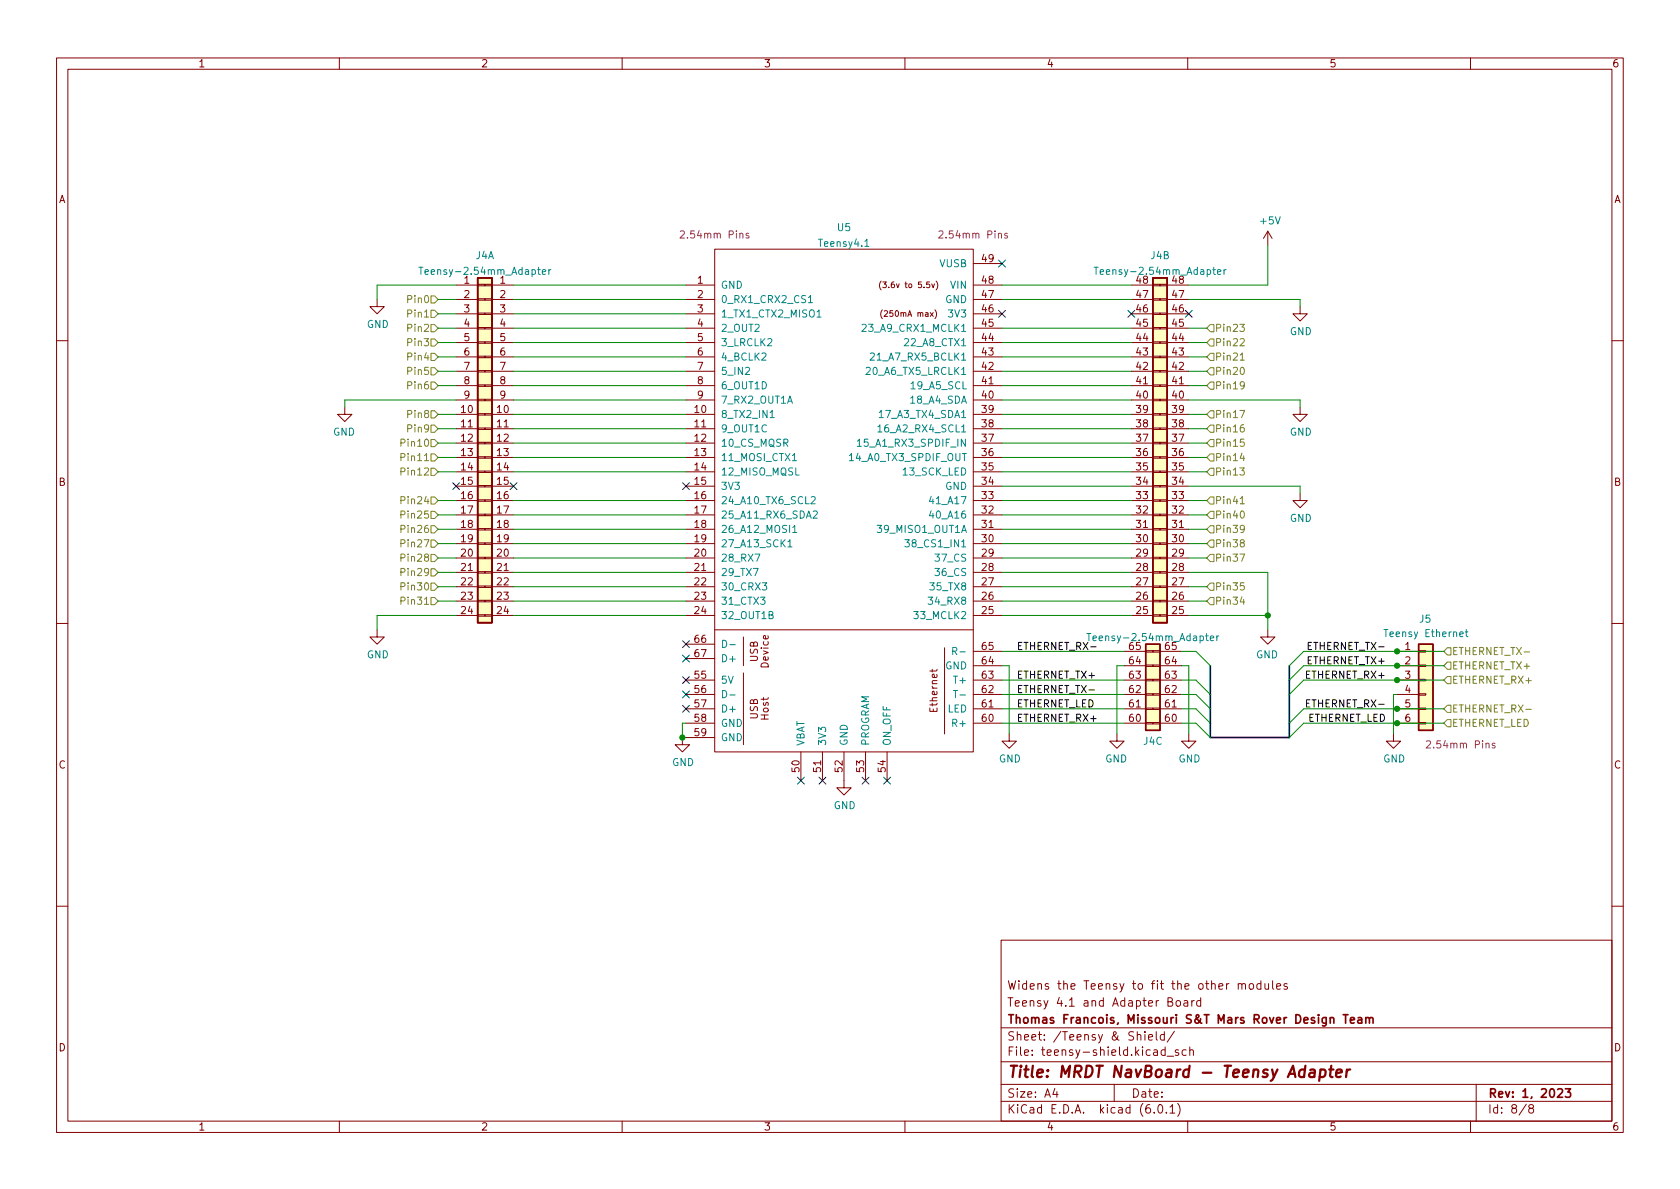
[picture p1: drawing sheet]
<svg xmlns="http://www.w3.org/2000/svg" width="297mm" height="210mm" viewBox="0 0 297 210" stroke-linecap="round" stroke-linejoin="round" font-family="sans-serif">
<g fill="none" stroke="#840000" stroke-width=".18">
<path d="M10 10.2h277v190.1h-277zM12 12.2h273v186.1h-273zM60 10.2v2M110 10.2v2M160 10.2v2M210 10.2v2M260 10.2v2M66.7 53v1.2h1.2l-1.2 1.3-1.3-1.3h1.3M80.6 58h3.9M80.6 55.5h3.9M80.6 53h3.9M80.6 50.4h3.9"/>
<path d="M84.5 57.9h1.2v.3h-1.2zM84.5 55.4h1.2v.2h-1.2zM84.5 52.8h1.2v.3h-1.2zM84.5 50.3h1.2v.2h-1.2zM85.7 57.9h1.3v.3h-1.3zM85.7 55.4h1.3v.2h-1.3zM85.7 52.8h1.3v.3h-1.3zM85.7 50.3h1.3v.2h-1.3zM87 58h3.8M87 55.5h3.8M87 53h3.8M87 50.4h3.8"/>
<path d="M121.3 58h5.1M121.3 55.5h5.1M121.3 53h5.1M121.3 50.4h5.1M126.4 44.1h45.7v88.9h-45.7zM155.8 49.7a1.17 1.17 0 0 0 0 1.6M156 54.8a1.17 1.17 0 0 0 0 1.5M164.7 50.2l.3 .7 .2-.7M165.3 54.8a1.17 1.17 0 0 1 0 1.5M165.5 49.7a1.17 1.17 0 0 1 0 1.6M172.1 58h5.1M172.1 55.5h5.1"/>
<path d="M172.1 53h5.1M172.1 50.4h5.1M172.1 46.6h5.1M200 58h3.8M200 55.5h3.8M200 53h3.8M200 50.4h3.8M203.8 57.9h1.3v.3h-1.3zM203.8 55.4h1.3v.2h-1.3zM203.8 52.8h1.3v.3h-1.3zM203.8 50.3h1.3v.2h-1.3zM205.1 57.9h1.3v.3h-1.3z"/>
<path d="M205.1 55.4h1.3v.2h-1.3zM205.1 52.8h1.3v.3h-1.3zM205.1 50.3h1.3v.2h-1.3zM206.4 58h3.8M206.4 55.5h3.8M206.4 53h3.8M206.4 50.4h3.8M224.2 40.9l-.8 1.3M224.2 40.9v2.5M224.2 40.9l.7 1.3M229.9 54.2v1.3h1.2l-1.2 1.3-1.3-1.3h1.3M10 60.2h2"/>
<path d="M61 72v1.3h-1.3l1.3 1.2 1.2-1.2h-1.2M80.6 73.3h3.9M80.6 75.8h3.9M80.6 78.4h3.9M80.6 70.7h3.9M80.6 68.2h3.9M80.6 65.7h3.9M80.6 63.1h3.9M80.6 60.6h3.9M84.5 78.2h1.2v.3h-1.2zM84.5 75.7h1.2v.2h-1.2zM84.5 73.1h1.2v.3h-1.2z"/>
<path d="M84.5 70.6h1.2v.3h-1.2zM84.5 68.1h1.2v.2h-1.2zM84.5 65.5h1.2v.3h-1.2zM84.5 63h1.2v.2h-1.2zM84.5 60.4h1.2v.3h-1.2zM85.7 78.2h1.3v.3h-1.3zM85.7 75.7h1.3v.2h-1.3zM85.7 73.1h1.3v.3h-1.3zM85.7 70.6h1.3v.3h-1.3zM85.7 68.1h1.3v.2h-1.3zM85.7 65.5h1.3v.3h-1.3zM85.7 63h1.3v.2h-1.3z"/>
<path d="M85.7 60.4h1.3v.3h-1.3zM87 73.3h3.8M87 75.8h3.8M87 78.4h3.8M87 70.7h3.8M87 68.2h3.8M87 65.7h3.8M87 63.1h3.8M87 60.6h3.8M121.3 73.3h5.1M121.3 75.8h5.1M121.3 78.4h5.1"/>
<path d="M121.3 70.7h5.1M121.3 68.2h5.1M121.3 65.7h5.1M121.3 63.1h5.1M121.3 60.6h5.1M172.1 73.3h5.1M172.1 75.8h5.1M172.1 78.4h5.1M172.1 70.7h5.1M172.1 68.2h5.1M172.1 65.7h5.1M172.1 63.1h5.1"/>
<path d="M172.1 60.6h5.1M200 73.3h3.8M200 75.8h3.8M200 78.4h3.8M200 70.7h3.8M200 68.2h3.8M200 65.7h3.8M200 63.1h3.8M200 60.6h3.8M203.8 78.2h1.3v.3h-1.3zM203.8 75.7h1.3v.2h-1.3zM203.8 73.1h1.3v.3h-1.3z"/>
<path d="M203.8 70.6h1.3v.3h-1.3zM203.8 68.1h1.3v.2h-1.3zM203.8 65.5h1.3v.3h-1.3zM203.8 63h1.3v.2h-1.3zM203.8 60.4h1.3v.3h-1.3zM205.1 78.2h1.3v.3h-1.3zM205.1 75.7h1.3v.2h-1.3zM205.1 73.1h1.3v.3h-1.3zM205.1 70.6h1.3v.3h-1.3zM205.1 68.1h1.3v.2h-1.3zM205.1 65.5h1.3v.3h-1.3zM205.1 63h1.3v.2h-1.3z"/>
<path d="M205.1 60.4h1.3v.3h-1.3zM206.4 73.3h3.8M206.4 75.8h3.8M206.4 78.4h3.8M206.4 70.7h3.8M206.4 68.2h3.8M206.4 65.7h3.8M206.4 63.1h3.8M206.4 60.6h3.8M229.9 72v1.3h1.2l-1.2 1.2-1.3-1.2h1.3M285 60.2h2M80.6 80.9h3.9"/>
<path d="M80.6 83.4h3.9M80.6 86h3.9M80.6 88.5h3.9M80.6 91.1h3.9M80.6 93.6h3.9M80.6 96.1h3.9M80.6 98.7h3.9M84.5 98.5h1.2v.3h-1.2zM84.5 96h1.2v.3h-1.2zM84.5 93.5h1.2v.2h-1.2zM84.5 90.9h1.2v.3h-1.2zM84.5 88.4h1.2v.2h-1.2z"/>
<path d="M84.5 85.8h1.2v.3h-1.2zM84.5 83.3h1.2v.3h-1.2zM84.5 80.8h1.2v.2h-1.2zM85.7 98.5h1.3v.3h-1.3zM85.7 96h1.3v.3h-1.3zM85.7 93.5h1.3v.2h-1.3zM85.7 90.9h1.3v.3h-1.3zM85.7 88.4h1.3v.2h-1.3zM85.7 85.8h1.3v.3h-1.3zM85.7 83.3h1.3v.3h-1.3zM85.7 80.8h1.3v.2h-1.3zM87 80.9h3.8"/>
<path d="M87 83.4h3.8M87 86h3.8M87 88.5h3.8M87 91.1h3.8M87 93.6h3.8M87 96.1h3.8M87 98.7h3.8M121.3 80.9h5.1M121.3 83.4h5.1M121.3 86h5.1M121.3 88.5h5.1M121.3 91.1h5.1"/>
<path d="M121.3 93.6h5.1M121.3 96.1h5.1M121.3 98.7h5.1M172.1 80.9h5.1M172.1 83.4h5.1M172.1 86h5.1M172.1 88.5h5.1M172.1 91.1h5.1M172.1 93.6h5.1M172.1 96.1h5.1M172.1 98.7h5.1M200 80.9h3.8"/>
<path d="M200 83.4h3.8M200 86h3.8M200 88.5h3.8M200 91.1h3.8M200 93.6h3.8M200 96.1h3.8M200 98.7h3.8M203.8 98.5h1.3v.3h-1.3zM203.8 96h1.3v.3h-1.3zM203.8 93.5h1.3v.2h-1.3zM203.8 90.9h1.3v.3h-1.3zM203.8 88.4h1.3v.2h-1.3z"/>
<path d="M203.8 85.8h1.3v.3h-1.3zM203.8 83.3h1.3v.3h-1.3zM203.8 80.8h1.3v.2h-1.3zM205.1 98.5h1.3v.3h-1.3zM205.1 96h1.3v.3h-1.3zM205.1 93.5h1.3v.2h-1.3zM205.1 90.9h1.3v.3h-1.3zM205.1 88.4h1.3v.2h-1.3zM205.1 85.8h1.3v.3h-1.3zM205.1 83.3h1.3v.3h-1.3zM205.1 80.8h1.3v.2h-1.3zM206.4 80.9h3.8"/>
<path d="M206.4 83.4h3.8M206.4 86h3.8M206.4 88.5h3.8M206.4 91.1h3.8M206.4 93.6h3.8M206.4 96.1h3.8M206.4 98.7h3.8M229.9 87.2v1.3h1.2l-1.2 1.3-1.3-1.3h1.3M10 110.2h2M66.7 111.4v1.2h1.2l-1.2 1.3-1.3-1.3h1.3M80.6 101.2h3.9M80.6 103.8h3.9"/>
<path d="M80.6 106.3h3.9M80.6 108.8h3.9M84.5 108.7h1.2v.3h-1.2zM84.5 106.2h1.2v.2h-1.2zM84.5 103.6h1.2v.3h-1.2zM84.5 101.1h1.2v.2h-1.2zM85.7 108.7h1.3v.3h-1.3zM85.7 106.2h1.3v.2h-1.3zM85.7 103.6h1.3v.3h-1.3zM85.7 101.1h1.3v.2h-1.3zM87 101.2h3.8M87 103.8h3.8"/>
<path d="M87 106.3h3.8M87 108.8h3.8M121.3 101.2h5.1M121.3 103.8h5.1M121.3 106.3h5.1M121.3 108.8h5.1M121.3 113.9h5.1M121.3 116.5h5.1M126.4 111.4h45.7M131.4 112.6v5.1M131.4 119v12.7M164.8 118.4v.4"/>
<path d="M165.7 118.4l-.2 .3h-1.1M167 114.5v15.3M172.1 101.2h5.1M172.1 103.8h5.1M172.1 106.3h5.1M172.1 108.8h5.1M172.1 117.7h5.1M172.1 115.2h5.1M198.8 117.7h3.8M198.8 115.2h3.8M200 101.2h3.8M200 103.8h3.8"/>
<path d="M200 106.3h3.8M200 108.8h3.8M202.6 117.6h1.2v.3h-1.2zM202.6 115.1h1.2v.2h-1.2zM203.8 108.7h1.3v.3h-1.3zM203.8 106.2h1.3v.2h-1.3zM203.8 103.6h1.3v.3h-1.3zM203.8 101.1h1.3v.2h-1.3zM203.8 117.6h1.3v.3h-1.3zM203.8 115.1h1.3v.2h-1.3zM205.1 108.7h1.3v.3h-1.3zM205.1 106.2h1.3v.2h-1.3z"/>
<path d="M205.1 103.6h1.3v.3h-1.3zM205.1 101.1h1.3v.2h-1.3zM205.1 117.7h3.8M205.1 115.2h3.8M206.4 101.2h3.8M206.4 103.8h3.8M206.4 106.3h3.8M206.4 108.8h3.8M224.2 111.4v1.2h-1.3l1.3 1.3 1.2-1.3h-1.2M247 117.7h3.8M247 115.2h3.8M250.8 117.6h1.3v.3h-1.3z"/>
<path d="M250.8 115.1h1.3v.2h-1.3zM285 110.2h2M120.6 130.4v1.3h1.3l-1.3 1.3-1.2-1.3h1.2M121.3 120.3h5.1M121.3 122.8h5.1M121.3 125.3h5.1M121.3 127.9h5.1M121.3 130.4h5.1M141.6 133v5M145.4 133v5M149.2 133v6.3h1.3l-1.3 1.3-1.2-1.3h1.2M153 133v5"/>
<path d="M156.8 133v5M172.1 120.3h5.1M172.1 122.8h5.1M172.1 125.3h5.1M172.1 127.9h5.1M178.4 129.8v1.3h1.3l-1.3 1.2-1.2-1.2h1.2M197.5 129.8v1.3h-1.3l1.3 1.2 1.3-1.2h-1.3M198.8 120.3h3.8M198.8 122.8h3.8M198.8 125.3h3.8M198.8 127.9h3.8M202.6 127.8h1.2v.2h-1.2z"/>
<path d="M202.6 125.2h1.2v.3h-1.2zM202.6 122.7h1.2v.2h-1.2zM202.6 120.1h1.2v.3h-1.2zM203.8 127.8h1.3v.2h-1.3zM203.8 125.2h1.3v.3h-1.3zM203.8 122.7h1.3v.2h-1.3zM203.8 120.1h1.3v.3h-1.3zM205.1 120.3h3.8M205.1 122.8h3.8M205.1 125.3h3.8M205.1 127.9h3.8M210.2 129.8v1.3h1.3l-1.3 1.2-1.3-1.2h1.3"/>
<path d="M246.4 129.8v1.3h1.2l-1.2 1.2-1.3-1.2h1.3M247 120.3h3.8M247 122.8h3.8M247 125.3h3.8M247 127.9h3.8M250.8 127.8h1.3v.2h-1.3zM250.8 125.2h1.3v.3h-1.3zM250.8 122.7h1.3v.2h-1.3zM250.8 120.1h1.3v.3h-1.3zM10 160.2h2M177 166.3h108v32h-108zM206.5 177.1h.6l.2-.2-.2-.4-.6-.1v1.5h.6l.3-.3a.39 .39 0 0 0-.4-.5"/>
<path d="M208.1 177l.3-.1 .3 .3v.4l-.3 .3h-.3l-.2-.3v-.4zM209.4 177h.5l.1 .9M210 177.3l-.5 .1a.29 .29 0 0 0-.2 .2 .29 .29 0 0 0 .2 .3h.5M210.7 176.9v1M211.1 176.9l-.2 .1-.2 .2M212.3 177l-.4-.1-.3 .3v.4l.1 .3h.6M212.3 176.4v1.5M218.9 174.1l.2-.2 .4 .1 .1 .9M218.9 173.9v1M219.6 174.1l.2-.2 .3 .1 .1 .9M221 174l.4-.1 .2 .3v.4l-.2 .3h-.4l-.1-.3v-.4zM222.9 174l-.4-.1-.3 .3v.4l.2 .3h.5"/>
<path d="M222.9 173.4v1.5M223.6 173.9l.1 1h.4l.2-.1M224.3 173.9v1M225 173.4v1.3l.2 .2M225.7 174.4l.7-.1v-.3l-.5-.1-.2 .2 .1 .8h.6M227.6 174l-.4-.1-.2 .2 .1 .3 .5 .1v.4h-.6M285 160.2h2M60 198.3v2M110 198.3v2M160 198.3v2M177 194.8h108M177 191.8h108"/>
<path d="M177 187.8h108M177 181.8h108M186.5 192.5l-.4 1h1M186.9 193v1M197 191.8v3M202.4 182.4v.2M202.4 182.9v1M203.1 183.4l.7-.1-.1-.3-.4-.1-.2 .2v.8h.6M204.1 196.7v.1M204.4 182.4v1.3l.2 .2M204.9 195.4l.2-.1a.81 .81 0 0 1 .6 .7 .81 .81 0 0 1-.3 .8h-.2a.81 .81 0 0 1-.6-.6 .81 .81 0 0 1 .3-.8zM205.9 183l-.5-.1-.3 .3v.4l.2 .3h.6"/>
<path d="M205.9 182.4v1.5M206 185.7l-.4-.1-.3 .3v.4l.1 .3h.6M206 185.1v1.5M206.2 196.7v.1M206.4 186.8h1.1M206.9 195.8l.4-.5v1.5M206.9 196.8h.8M207.6 182.4l-1.2 1.9M208.2 195.1a1.72 1.72 0 0 1 0 2.3M208.4 185.7l-.4-.1-.2 .2 .1 .3 .5 .1v.4h-.6M209.7 185.7l-.4-.1-.3 .3v.4l.1 .3h.6M210 198.3v2"/>
<path d="M210.4 185.8l.2-.2 .3 .1 .1 .9M210.4 185.1v1.5M260 198.3v2M261 191.8v6.5M269.9 195.3l-1.3 1.9M270.6 196l-.3-.3 .1-.2 .2-.2 .4 .1 .2 .2-.1 .2-.7 .2-.1 .3v.2l.3 .3h.4l.2-.3-.1-.4-.2-.1"/>
</g>
<path d="M237.5 179.4h.8M237.9 179.4v1.5M241.5 179.9v1M238.8 180.4l.7-.1-.1-.3-.4-.1-.2 .2v.8h.6M240.1 180h.6l.1 .9M240.8 180.3l-.5 .1a.29 .29 0 0 0-.3 .2 .29 .29 0 0 0 .3 .3h.5M241.5 180.1l.2-.2 .4 .1v.9M242.1 180.1l.2-.2 .4 .1 .1 .9M275.4 192.7l.6-.2 .2 .2 .1 .3-1 1h1M276.8 192.5h.9l-.5 .6 .4 .1v.7l-.2 .1h-.4l-.2-.1" fill="none" stroke="#840000" stroke-width=".3"/>
<path d="M231.7 189.2l.2-.1 .5 .1v1.3M232.5 189.6l-.7 .1a.4 .4 0 0 0-.3 .3 .4 .4 0 0 0 .2 .5l.7-.1M233.5 189.2l.2-.1 .5 .1 .2 .3-.1 .6a.66 .66 0 0 1-1 .3M233.5 189.1l-.3 2M235 189.1h.8M235.4 188.5l-.2 1.7v.2l.4 .1M236.3 189.8l.9-.2v-.4l-.2-.1-.6 .1-.2 1 .3 .3 .5-.1M238.2 189.1l-.2 1.4M238.7 189.1l-.4 .1-.2 .3" fill="none" stroke="#840000" stroke-width=".4"/>
<g fill="none" stroke="#008484" stroke-width=".18">
<path d="M74.1 47.3h.7M74.4 47.3v1.2M95.9 48.1l.6-.1-.1-.3h-.3l-.2 .2v.6h.5M97 47.7v.8M97.4 47.7l-.4 .2M142.9 52.6l.4-.3v1.2M142.9 53.5h.8M144.5 56.1h.7M152.4 57.5l.5-.2 .3 .4-.8 .9h.8M152.9 43.6h.7M193.4 47.3h.8M193.8 47.3v1.2"/>
<path d="M215.3 48.1l.6-.1-.1-.3h-.4l-.1 .2v.6h.5M216.4 47.7v.8M216.8 47.7l-.4 .2M136.2 73.8h.7M151.6 78l.3-.3v1.2M151.6 78.9h.7M153.2 65.1l.4-.1 .3 .3-.8 .9h.8M153.9 62.5l.5-.1 .2 .4-.8 .9h.8M155.2 75.5l.4-.4v1.3M155.2 76.4h.7M155.5 72.9l.3-.3v1.2M155.5 73.8h.7"/>
<path d="M133.5 98h.9l-.6 1.2M139.3 95.8l.4-.4v1.3M139.3 96.7h.7M140.1 81.5h.7M140.2 93.3l.3-.4v1.3M140.2 94.2h.7M143.4 87.9l.5-.1 .2 .4-.7 .9h.7M143.8 90.5l.5-.1 .2 .3-.8 .9h.8M150.2 80.6l.4-.4v1.3M150.2 81.5h.7M160 95.4h.8l-.5 .5 .4 .1v.6l-.2 .1-.5-.1M127.8 113.2a.64 .64 0 0 1 .7 .7 .64 .64 0 0 1-.7 .6z"/>
<path d="M129 114h1M164.1 105.6h.8l-.4 .5 .3 .1v.5l-.2 .2-.5-.2M168.5 115.2l.6-.1 .1-.2-.1-.3-.6-.1v1.3M192.2 112h.7M192.5 112v1.3M214 112.9l.6-.1-.1-.3-.3-.1-.2 .2 .1 .6h.4M215.1 112.4v.9M215.5 112.4l-.4 .3M259.1 111.7h.5M259.3 111.3v1.1l.3 .2M127.8 122.1a.64 .64 0 0 1 .7 .6 .64 .64 0 0 1-.7 .7zM129 122.9h1"/>
<path d="M168.6 122.1h.7"/>
</g>
<path d="M120.3 40.9l.5-.1 .2 .4-.8 .9h.8M132.4 41.3h-.3l-.2 .1 .1 .2 .4 .1v.3h-.5M166 40.9l.5-.1 .2 .4-.8 .9h.8M178.1 41.3h-.3l-.2 .1 .1 .2 .4 .1v.3h-.5M264.3 131.5l-.3-.1-.2 .2 .1 .2 .4 .1v.3h-.5" fill="none" stroke="#840084" stroke-width=".18"/>
<g fill="#ffffc2" stroke="#ffffc2" stroke-width=".18">
<path d="M203.8 49.1h2.6v61h-2.6z"/>
<path d="M250.8 113.9h2.6v15.3h-2.6z"/>
<path d="M84.5 49.1h2.5v61h-2.5z"/>
<path d="M202.6 113.9h2.5v15.3h-2.5z"/>
</g>
<path d="M84.5 49.1h2.5v61h-2.5zM203.8 49.1h2.6v61h-2.6zM202.6 113.9h2.5v15.3h-2.5zM250.8 113.9h2.6v15.3h-2.6z" fill="none" stroke="#840000" stroke-width=".25"/>
<g fill="none" stroke="#848400" stroke-width=".18">
<path d="M76.2 54.9h.6l.7 .6-.7 .6h-.6zM76.2 52.3h.6l.7 .7-.7 .6h-.6zM76.2 57.4h.6l.7 .6-.7 .7h-.6zM76.2 59.9h.6l.7 .7-.7 .6h-.6zM214 59.9h.6v1.3h-.6l-.6-.6zM214 57.4h.6v1.3h-.6l-.6-.7zM219.2 57.3h.8l-.4 .5 .3 .1v.6l-.1 .1-.6-.1M219.3 60l.5-.1 .2 .3-.8 .9h.8M70.9 78.3h.6l.1-.2-.1-.3-.6-.1v1.2M76.2 65h.6l.7 .7-.7 .6h-.6zM76.2 62.5h.6l.7 .6-.7 .6h-.6zM76.2 75.2h.6l.7 .6-.7 .6h-.6z"/>
<path d="M76.2 77.7h.6l.7 .7-.7 .6h-.6zM76.2 67.6h.6l.7 .6-.7 .6h-.6zM76.2 72.6h.6l.7 .7-.7 .6h-.6zM214 75.2h.6v1.2h-.6l-.6-.6zM214 72.6h.6v1.3h-.6l-.6-.6zM214 67.6h.6v1.2h-.6l-.6-.6zM214 62.5h.6v1.2h-.6l-.6-.6zM214 65h.6v1.3h-.6l-.6-.6zM214 77.7h.6v1.3h-.6l-.6-.6zM219.2 72.6h.9l-.6 1.2M219.3 62.8l.3-.4v1.3M219.3 63.7h.7"/>
<path d="M219.5 65h.1a.68 .68 0 0 1 .4 .6 .68 .68 0 0 1-.4 .6 .84 .84 0 0 1-.1-1.2zM219.9 75.1l-.4 .1a.86 .86 0 0 0 0 1.2l.4-.1 .1-.5-.2-.2h-.3l-.2 .2M219.9 77.7h-.6v.6l.2-.2 .4 .1 .1 .2-.1 .4-.1 .1-.5-.1M220 68l-.2 .3h-.3l-.2-.3 .1-.4 .4-.1 .1 .1a.84 .84 0 0 1-.3 1.2h-.2M70.9 83.4l.6-.1 .1-.1-.1-.3-.6-.2v1.3M70.9 80.9l.6-.1 .1-.2-.1-.3-.6-.1v1.3M70.9 98.6h.6l.1-.2-.1-.3-.6-.1v1.2M70.9 88.5l.6-.1 .1-.2-.1-.3-.6-.1v1.3M70.9 91h.6l.1-.2-.1-.3-.6-.1v1.2M70.9 93.6l.6-.1 .1-.2-.1-.3-.6-.1v1.3M70.9 96.1l.6-.1 .1-.1-.1-.3-.6-.2v1.3M76.2 82.8h.6l.7 .6-.7 .7h-.6z"/>
<path d="M76.2 80.3h.6l.7 .6-.7 .6h-.6zM76.2 98h.6l.7 .7-.7 .6h-.6zM76.2 87.9h.6l.7 .6-.7 .6h-.6zM76.2 90.4h.6l.7 .7-.7 .6h-.6zM76.2 93h.6l.7 .6-.7 .6h-.6zM76.2 95.5h.6l.7 .6-.7 .7h-.6zM214 93h.6v1.2h-.6l-.6-.6zM214 90.4h.6v1.3h-.6l-.6-.6zM214 87.9h.6v1.2h-.6l-.6-.6zM214 95.5h.6v1.3h-.6l-.6-.7zM214 98h.6v1.3h-.6l-.6-.6zM214 82.8h.6v1.3h-.6l-.6-.7z"/>
<path d="M214 80.3h.6v1.2h-.6l-.6-.6zM219.2 98h.9l-.6 1.2M219.2 82.7h.8l-.4 .5 .3 .1v.6l-.1 .1-.6-.1M219.3 88.2l.3-.4v1.3M219.3 89.1h.7M219.5 90.4h.1a.68 .68 0 0 1 .4 .6 .68 .68 0 0 1-.4 .6 .84 .84 0 0 1-.1-1.2zM219.5 96l-.2-.3v-.1l.2-.2 .4 .1 .1 .2-.1 .2-.5 .1-.1 .2v.3l.2 .2 .4-.1 .1-.1v-.3l-.2-.2M219.6 80.1l-.3 .9h.8M219.9 80.6v.9M220 93.4l-.2 .3h-.3l-.2-.3 .1-.4 .4-.1 .1 .1a.84 .84 0 0 1-.3 1.2h-.2M70.9 101.2l.6-.1 .1-.2-.1-.3-.6-.1v1.3M70.9 103.7h.6l.1-.2-.1-.3-.6-.1v1.2"/>
<path d="M70.9 106.3l.6-.1 .1-.2-.1-.3-.6-.1v1.3M76.2 100.6h.6l.7 .6-.7 .6h-.6zM76.2 103.1h.6l.7 .7-.7 .6h-.6zM76.2 105.7h.6l.7 .6-.7 .6h-.6zM214 105.7h.6v1.2h-.6l-.6-.6zM214 103.1h.6v1.3h-.6l-.6-.6zM219.6 105.5l-.3 .9h.8M219.9 106v.9M219.9 103.1h-.6v.6l.2-.2 .4 .1 .1 .2-.1 .4-.1 .1-.5-.1M255.9 117.1h.6v1.3h-.6l-.6-.7zM255.9 119.6h.6v1.3h-.6l-.6-.6zM255.9 114.5h.6v1.3h-.6l-.6-.6z"/>
<path d="M255.9 124.7h.6v1.3h-.6l-.6-.7zM255.9 127.2h.6v1.3h-.6l-.6-.6zM269.8 125.4h.9"/>
</g>
<path d="M192.8 114.4h1M231 124.4h.4M231.6 123.8h-.6v1.2h.6" fill="none" stroke="#000" stroke-width=".18"/>
<path d="M214 117.7v12.7h14v-12.7" fill="none" stroke="#000084" stroke-width=".3"/>
<g fill="none" stroke="#008400" stroke-width=".18">
<path d="M77.5 53h3.1M77.5 58h3.1M77.5 55.5h3.1M80.6 50.4h-13.9v2.6M90.8 53h30.5M90.8 50.4h30.5M90.8 58h30.5M90.8 55.5h30.5M177.2 53h22.8M177.2 50.4h22.8M177.2 58h22.8M210.2 53h19.7v1.2"/>
<path d="M210.2 58h3.2M224.2 43.4v7h-14M77.5 60.6h3.1M77.5 65.7h3.1M77.5 63.1h3.1M77.5 78.4h3.1M77.5 75.8h3.1M77.5 68.2h3.1M77.5 73.3h3.1M80.6 70.7h-19.6v1.3M90.8 60.6h30.5M90.8 65.7h30.5"/>
<path d="M90.8 63.1h30.5M90.8 70.7h30.5M90.8 78.4h30.5M90.8 75.8h30.5M90.8 68.2h30.5M90.8 73.3h30.5M177.2 60.6h22.8M177.2 65.7h22.8M177.2 63.1h22.8M177.2 70.7h22.8M177.2 78.4h22.8M177.2 75.8h22.8"/>
<path d="M177.2 68.2h22.8M177.2 73.3h22.8M210.2 70.7h19.7v1.3M210.2 60.6h3.2M210.2 65.7h3.2M210.2 63.1h3.2M210.2 78.4h3.2M210.2 75.8h3.2M210.2 68.2h3.2M210.2 73.3h3.2M77.5 83.4h3.1M77.5 80.9h3.1"/>
<path d="M77.5 93.6h3.1M77.5 91.1h3.1M77.5 88.5h3.1M77.5 98.7h3.1M77.5 96.1h3.1M90.8 83.4h30.5M90.8 80.9h30.5M90.8 93.6h30.5M90.8 91.1h30.5M90.8 88.5h30.5M90.8 98.7h30.5M90.8 96.1h30.5"/>
<path d="M177.2 86h22.8M177.2 83.4h22.8M177.2 80.9h22.8M177.2 93.6h22.8M177.2 91.1h22.8M177.2 88.5h22.8M177.2 98.7h22.8M177.2 96.1h22.8M210.2 86h19.7v1.2M210.2 83.4h3.2M210.2 80.9h3.2M210.2 93.6h3.2"/>
<path d="M210.2 91.1h3.2M210.2 88.5h3.2M210.2 98.7h3.2M210.2 96.1h3.2M77.5 101.2h3.1M77.5 103.8h3.1M77.5 106.3h3.1M80.6 108.8h-13.9v2.6M90.8 108.8h30.5M90.8 101.2h30.5M90.8 103.8h30.5M90.8 106.3h30.5"/>
<path d="M177.2 115.2h21.6M177.2 117.7h1.2v12.1M177.2 108.8h22.8M177.2 101.2h22.8M177.2 103.8h22.8M177.2 106.3h22.8M198.8 117.7h-1.3v12.1M208.9 115.2h2.6l2.5 2.5M208.9 117.7h1.3v12.1M210.2 101.2h14v10.2M210.2 108.8h14M210.2 103.8h3.2"/>
<path d="M210.2 106.3h3.2M255.3 115.2h-24.8l-2.5 2.5M255.3 117.7h-24.8l-2.5 2.6M121.3 127.9h-.7v2.5h.7M177.2 125.3h21.6M177.2 127.9h21.6M177.2 122.8h21.6M177.2 120.3h21.6M208.9 125.3h2.6l2.5 2.6M208.9 127.9h2.6l2.5 2.5M208.9 122.8h2.6l2.5 2.5M208.9 120.3h2.6l2.5 2.5"/>
<path d="M247 122.8h-.6v7M255.3 125.3h-24.8l-2.5 2.6M255.3 127.9h-24.8l-2.5 2.5M255.3 120.3h-24.8l-2.5 2.5"/>
</g>
<g fill="none" stroke="#000084" stroke-width=".18">
<path d="M176.6 54.9l1.2 1.2M176.6 46l1.2 1.2M177.8 54.9l-1.2 1.2M177.8 46l-1.2 1.2M199.4 54.9l1.2 1.2M200.6 54.9l-1.2 1.2M209.6 54.9l1.2 1.2M210.8 54.9l-1.2 1.2M80 85.4l1.3 1.2M81.3 85.4l-1.3 1.2M90.2 85.4l1.2 1.2M91.4 85.4l-1.2 1.2"/>
<path d="M120.7 85.4l1.2 1.2M121.9 85.4l-1.2 1.2M120.7 115.8l1.2 1.3M120.7 119.7l1.2 1.2M120.7 113.3l1.2 1.2M121.9 115.8l-1.2 1.3M121.9 119.7l-1.2 1.2M121.9 113.3l-1.2 1.2M120.7 122.2l1.2 1.2M120.7 124.7l1.2 1.3M121.9 122.2l-1.2 1.2M121.9 124.7l-1.2 1.3"/>
<path d="M141 137.4l1.2 1.3M142.2 137.4l-1.2 1.3M144.8 137.4l1.2 1.3M146 137.4l-1.2 1.3M152.4 137.4l1.2 1.3M153.6 137.4l-1.2 1.3M156.2 137.4l1.3 1.3M157.5 137.4l-1.3 1.3"/>
</g>
<g fill="#008400" stroke="#008400" stroke-width=".18">
<circle cx="247" cy="127.9" r=".46"/>
<circle cx="247" cy="125.3" r=".46"/>
<circle cx="247" cy="115.2" r=".46"/>
<circle cx="247" cy="117.7" r=".46"/>
<circle cx="247" cy="120.3" r=".46"/>
<circle cx="224.2" cy="108.8" r=".46"/>
<circle cx="120.6" cy="130.4" r=".46"/>
</g>
<text font-size="2.8" fill="#840000" x="178" y="190.6">Title: MRDT NavBoard - Teensy Adapter</text>
<g font-size="2.1" fill="#840000">
<text x="178" y="178">Teensy 4.1 and Adapter Board</text>
<text x="178" y="175">Widens the Teensy to fit the other modules</text>
<text x="178" y="184">Sheet: /Teensy &amp; Shield/</text>
<text x="178" y="181">Thomas Francois, Missouri S&amp;T Mars Rover Design Team</text>
<text x="178" y="186.7">File: teensy-shield.kicad_sch</text>
<text x="178" y="196.9">KiCad E.D.A. kicad (6.0.1)</text>
<text x="178" y="194.1">Size: A4</text>
<text x="200" y="194.1">Date:</text>
<text x="263" y="194.1">Rev: 1, 2023</text>
<text x="263" y="196.9">Id: 8/8</text>
</g>
<g font-size="1.8" fill="#840000">
<text x="35" y="11.9">1</text>
<text x="85" y="11.9">2</text>
<text x="135" y="11.9">3</text>
<text x="185" y="11.9">4</text>
<text x="235" y="11.9">5</text>
<text x="285" y="11.9">6</text>
<text x="10.3" y="35.9">A</text>
<text x="285.3" y="35.9">A</text>
<text x="173.6" y="46.3">49</text>
<text x="82.1" y="50.2">1</text>
<text x="82.1" y="52.7">2</text>
<text x="88.4" y="50.2">1</text>
<text x="88.4" y="52.7">2</text>
<text x="123.3" y="50.2">1</text>
<text x="123.3" y="52.7">2</text>
<text x="173.6" y="52.7">47</text>
<text x="173.6" y="50.2">48</text>
<text x="200.9" y="52.7">47</text>
<text x="207.3" y="52.7">47</text>
<text x="82.1" y="55.2">3</text>
<text x="82.1" y="57.8">4</text>
<text x="88.4" y="55.2">3</text>
<text x="88.4" y="57.8">4</text>
<text x="123.3" y="55.2">3</text>
<text x="123.3" y="57.8">4</text>
<text x="173.6" y="57.8">45</text>
<text x="173.6" y="55.2">46</text>
<text x="200.9" y="57.8">45</text>
<text x="200.9" y="55.2">46</text>
<text x="207.3" y="57.8">45</text>
<text x="207.3" y="55.2">46</text>
<text x="82.1" y="60.3">5</text>
<text x="82.1" y="62.9">6</text>
<text x="82.1" y="65.4">7</text>
<text x="88.4" y="60.3">5</text>
<text x="88.4" y="62.9">6</text>
<text x="88.4" y="65.4">7</text>
<text x="123.3" y="60.3">5</text>
<text x="123.3" y="62.9">6</text>
<text x="123.3" y="65.4">7</text>
<text x="173.6" y="65.4">42</text>
<text x="173.6" y="62.9">43</text>
<text x="173.6" y="60.3">44</text>
<text x="200.9" y="65.4">42</text>
<text x="200.9" y="62.9">43</text>
<text x="200.9" y="60.3">44</text>
<text x="207.3" y="65.4">42</text>
<text x="207.3" y="62.9">43</text>
<text x="207.3" y="60.3">44</text>
<text x="82.1" y="67.9">8</text>
<text x="82.1" y="70.5">9</text>
<text x="88.4" y="67.9">8</text>
<text x="88.4" y="70.5">9</text>
<text x="123.3" y="67.9">8</text>
<text x="123.3" y="70.5">9</text>
<text x="173.6" y="70.5">40</text>
<text x="173.6" y="67.9">41</text>
<text x="200.9" y="70.5">40</text>
<text x="200.9" y="67.9">41</text>
<text x="207.3" y="70.5">40</text>
<text x="207.3" y="67.9">41</text>
<text x="81.6" y="73">10</text>
<text x="81.6" y="75.6">11</text>
<text x="87.9" y="73">10</text>
<text x="87.9" y="75.6">11</text>
<text x="122.8" y="73">10</text>
<text x="122.8" y="75.6">11</text>
<text x="173.6" y="75.6">38</text>
<text x="173.6" y="73">39</text>
<text x="200.9" y="75.6">38</text>
<text x="200.9" y="73">39</text>
<text x="207.3" y="75.6">38</text>
<text x="207.3" y="73">39</text>
<text x="81.6" y="78.1">12</text>
<text x="81.6" y="80.6">13</text>
<text x="81.6" y="83.2">14</text>
<text x="87.9" y="78.1">12</text>
<text x="87.9" y="80.6">13</text>
<text x="87.9" y="83.2">14</text>
<text x="122.8" y="78.1">12</text>
<text x="122.8" y="80.6">13</text>
<text x="122.8" y="83.2">14</text>
<text x="173.6" y="83.2">35</text>
<text x="173.6" y="80.6">36</text>
<text x="173.6" y="78.1">37</text>
<text x="200.9" y="83.2">35</text>
<text x="200.9" y="80.6">36</text>
<text x="200.9" y="78.1">37</text>
<text x="207.3" y="83.2">35</text>
<text x="207.3" y="80.6">36</text>
<text x="207.3" y="78.1">37</text>
<text x="10.3" y="85.9">B</text>
<text x="81.6" y="85.7">15</text>
<text x="81.6" y="88.3">16</text>
<text x="87.9" y="85.7">15</text>
<text x="87.9" y="88.3">16</text>
<text x="122.8" y="85.7">15</text>
<text x="122.8" y="88.3">16</text>
<text x="173.6" y="88.3">33</text>
<text x="173.6" y="85.7">34</text>
<text x="200.9" y="88.3">33</text>
<text x="200.9" y="85.7">34</text>
<text x="207.3" y="88.3">33</text>
<text x="207.3" y="85.7">34</text>
<text x="285.3" y="85.9">B</text>
<text x="81.6" y="90.8">17</text>
<text x="81.6" y="93.3">18</text>
<text x="81.6" y="95.9">19</text>
<text x="87.9" y="90.8">17</text>
<text x="87.9" y="93.3">18</text>
<text x="87.9" y="95.9">19</text>
<text x="122.8" y="90.8">17</text>
<text x="122.8" y="93.3">18</text>
<text x="122.8" y="95.9">19</text>
<text x="173.6" y="95.9">30</text>
<text x="173.6" y="93.3">31</text>
<text x="173.6" y="90.8">32</text>
<text x="200.9" y="95.9">30</text>
<text x="200.9" y="93.3">31</text>
<text x="200.9" y="90.8">32</text>
<text x="207.3" y="95.9">30</text>
<text x="207.3" y="93.3">31</text>
<text x="207.3" y="90.8">32</text>
<text x="81.6" y="98.4">20</text>
<text x="81.6" y="101">21</text>
<text x="87.9" y="98.4">20</text>
<text x="87.9" y="101">21</text>
<text x="122.8" y="98.4">20</text>
<text x="122.8" y="101">21</text>
<text x="173.6" y="101">28</text>
<text x="173.6" y="98.4">29</text>
<text x="200.9" y="101">28</text>
<text x="200.9" y="98.4">29</text>
<text x="207.3" y="101">28</text>
<text x="207.3" y="98.4">29</text>
<text x="81.6" y="103.5">22</text>
<text x="81.6" y="106">23</text>
<text x="87.9" y="103.5">22</text>
<text x="87.9" y="106">23</text>
<text x="122.8" y="103.5">22</text>
<text x="122.8" y="106">23</text>
<text x="173.6" y="106">26</text>
<text x="173.6" y="103.5">27</text>
<text x="200.9" y="106">26</text>
<text x="200.9" y="103.5">27</text>
<text x="207.3" y="106">26</text>
<text x="207.3" y="103.5">27</text>
<text x="81.6" y="108.6">24</text>
<text x="87.9" y="108.6">24</text>
<text x="122.8" y="108.6">24</text>
<text x="122.8" y="113.7">66</text>
<text x="173.6" y="108.6">25</text>
<text x="200.9" y="108.6">25</text>
<text x="207.3" y="108.6">25</text>
<text x="122.8" y="116.2">67</text>
<text x="134" y="117.1" transform="rotate(-90 134 117.1)">USB</text>
<text x="135.9" y="118" transform="rotate(-90 135.9 118)">Device</text>
<text x="173.6" y="117.5">64</text>
<text x="173.6" y="114.9">65</text>
<text x="199.7" y="117.5">64</text>
<text x="206" y="117.5">64</text>
<text x="248.4" y="114.9">1</text>
<text x="248.4" y="117.5">2</text>
<text x="122.8" y="120">55</text>
<text x="122.8" y="122.5">56</text>
<text x="122.8" y="125.1">57</text>
<text x="165.7" y="125.8" transform="rotate(-90 165.7 125.8)">Ethernet</text>
<text x="173.6" y="125.1">61</text>
<text x="173.6" y="122.5">62</text>
<text x="173.6" y="120">63</text>
<text x="199.7" y="125.1">61</text>
<text x="199.7" y="122.5">62</text>
<text x="199.7" y="120">63</text>
<text x="206" y="125.1">61</text>
<text x="206" y="122.5">62</text>
<text x="206" y="120">63</text>
<text x="248.4" y="120">3</text>
<text x="248.4" y="122.5">4</text>
<text x="248.4" y="125.1">5</text>
<text x="122.8" y="127.6">58</text>
<text x="122.8" y="130.2">59</text>
<text x="134" y="127.2" transform="rotate(-90 134 127.2)">USB</text>
<text x="135.9" y="127.3" transform="rotate(-90 135.9 127.3)">Host</text>
<text x="173.6" y="127.6">60</text>
<text x="199.7" y="127.6">60</text>
<text x="206" y="127.6">60</text>
<text x="248.4" y="127.6">6</text>
<text x="10.3" y="135.9">C</text>
<text x="141.4" y="136.5" transform="rotate(-90 141.4 136.5)">50</text>
<text x="145.2" y="136.5" transform="rotate(-90 145.2 136.5)">51</text>
<text x="149" y="136.5" transform="rotate(-90 149 136.5)">52</text>
<text x="152.8" y="136.5" transform="rotate(-90 152.8 136.5)">53</text>
<text x="156.6" y="136.5" transform="rotate(-90 156.6 136.5)">54</text>
<text x="285.3" y="135.9">C</text>
<text x="10.3" y="185.9">D</text>
<text x="285.3" y="185.9">D</text>
<text x="35" y="199.9">1</text>
<text x="85" y="199.9">2</text>
<text x="135" y="199.9">3</text>
<text x="185" y="199.9">4</text>
<text x="235" y="199.9">5</text>
<text x="285" y="199.9">6</text>
</g>
<g font-size="1.8" fill="#008484">
<text x="148.1" y="40.9">U5</text>
<text x="222.9" y="39.7">+5V</text>
<text x="84.1" y="45.8">J4A</text>
<text x="144.9" y="43.6">Teensy4.1</text>
<text x="166.2" y="47.2">VUSB</text>
<text x="203.5" y="45.8">J4B</text>
<text x="75.3" y="48.6">Teensy-2.54mm_Adapter</text>
<text x="127.4" y="51">GND</text>
<text x="127.4" y="53.6">0_RX1_CRX2_CS1</text>
<text x="167.1" y="53.6">GND</text>
<text x="168.1" y="51">VIN</text>
<text x="194.6" y="48.6">Teensy-2.54mm_Adapter</text>
<text x="200.9" y="50.2">48</text>
<text x="207.3" y="50.2">48</text>
<text x="64.8" y="58">GND</text>
<text x="127.4" y="56.1">1_TX1_CTX2_MISO1</text>
<text x="127.4" y="58.7">2_OUT2</text>
<text x="153.1" y="58.7">23_A9_CRX1_MCLK1</text>
<text x="167.9" y="56.1">3V3</text>
<text x="228" y="59.3">GND</text>
<text x="127.4" y="61.2">3_LRCLK2</text>
<text x="127.4" y="63.7">4_BCLK2</text>
<text x="154.6" y="63.7">21_A7_RX5_BCLK1</text>
<text x="160.4" y="61.2">22_A8_CTX1</text>
<text x="127.4" y="66.3">5_IN2</text>
<text x="127.4" y="68.8">6_OUT1D</text>
<text x="127.4" y="71.4">7_RX2_OUT1A</text>
<text x="153.7" y="66.3">20_A6_TX5_LRCLK1</text>
<text x="161.1" y="71.4">18_A4_SDA</text>
<text x="161.3" y="68.8">19_A5_SCL</text>
<text x="58.9" y="77">GND</text>
<text x="127.4" y="73.9">8_TX2_IN1</text>
<text x="127.4" y="76.4">9_OUT1C</text>
<text x="155.9" y="76.4">16_A2_RX4_SCL1</text>
<text x="155.9" y="73.9">17_A3_TX4_SDA1</text>
<text x="228" y="77">GND</text>
<text x="127.4" y="79">10_CS_MQSR</text>
<text x="127.4" y="81.5">11_MOSI_CTX1</text>
<text x="150.7" y="81.5">14_A0_TX3_SPDIF_OUT</text>
<text x="152.5" y="79">15_A1_RX3_SPDIF_IN</text>
<text x="127.4" y="84.1">12_MISO_MQSL</text>
<text x="127.4" y="86.6">3V3</text>
<text x="127.4" y="89.1">24_A10_TX6_SCL2</text>
<text x="159.9" y="84.1">13_SCK_LED</text>
<text x="164.9" y="89.1">41_A17</text>
<text x="167.1" y="86.6">GND</text>
<text x="127.4" y="91.7">25_A11_RX6_SDA2</text>
<text x="127.4" y="94.2">26_A12_MOSI1</text>
<text x="155.6" y="94.2">39_MISO1_OUT1A</text>
<text x="164.9" y="91.7">40_A16</text>
<text x="228" y="92.3">GND</text>
<text x="127.4" y="96.8">27_A13_SCK1</text>
<text x="127.4" y="99.3">28_RX7</text>
<text x="127.4" y="101.8">29_TX7</text>
<text x="160.9" y="96.8">38_CS1_IN1</text>
<text x="165.7" y="101.8">36_CS</text>
<text x="165.7" y="99.3">37_CS</text>
<text x="127.4" y="104.4">30_CRX3</text>
<text x="127.4" y="106.9">31_CTX3</text>
<text x="164.7" y="106.9">34_RX8</text>
<text x="164.9" y="104.4">35_TX8</text>
<text x="127.4" y="109.5">32_OUT1B</text>
<text x="162" y="109.5">33_MCLK2</text>
<text x="193.4" y="113.4">Teensy-2.54mm_Adapter</text>
<text x="245.2" y="112.6">Teensy Ethernet</text>
<text x="251" y="110.1">J5</text>
<text x="64.8" y="116.4">GND</text>
<text x="127.4" y="117.1">D+</text>
<text x="167.1" y="118.4">GND</text>
<text x="169.2" y="115.8">R-</text>
<text x="199.7" y="114.9">65</text>
<text x="206" y="114.9">65</text>
<text x="222.1" y="116.4">GND</text>
<text x="127.4" y="120.9">5V</text>
<text x="127.4" y="126">D+</text>
<text x="167.5" y="126">LED</text>
<text x="169" y="120.9">T+</text>
<text x="169.4" y="123.4">T-</text>
<text x="127.4" y="128.5">GND</text>
<text x="127.4" y="131.1">GND</text>
<text x="142.2" y="131.9" transform="rotate(-90 142.2 131.9)">VBAT</text>
<text x="146" y="131.9" transform="rotate(-90 146 131.9)">3V3</text>
<text x="149.9" y="131.9" transform="rotate(-90 149.9 131.9)">GND</text>
<text x="153.7" y="131.9" transform="rotate(-90 153.7 131.9)">PROGRAM</text>
<text x="157.5" y="131.9" transform="rotate(-90 157.5 131.9)">ON_OFF</text>
<text x="168.8" y="128.5">R+</text>
<text x="202.2" y="131.7">J4C</text>
<text x="118.8" y="135.5">GND</text>
<text x="176.6" y="134.8">GND</text>
<text x="195.4" y="134.8">GND</text>
<text x="208.3" y="134.8">GND</text>
<text x="244.5" y="134.8">GND</text>
<text x="147.4" y="143.1">GND</text>
</g>
<g font-size="1.8" fill="#840084">
<text x="121" y="42.2">2.54mm Pins</text>
<text x="166.7" y="42.2">2.54mm Pins</text>
<text x="252.6" y="132.3">2.54mm Pins</text>
</g>
<g font-size="1.8" fill="#848400">
<text x="72.4" y="53.6">Pin0</text>
<text x="72.4" y="56.1">Pin1</text>
<text x="72.4" y="58.7">Pin2</text>
<text x="214.7" y="58.7">Pin23</text>
<text x="72.4" y="63.7">Pin4</text>
<text x="72.4" y="61.2">Pin3</text>
<text x="214.7" y="61.2">Pin22</text>
<text x="214.7" y="63.7">Pin21</text>
<text x="72.4" y="66.3">Pin5</text>
<text x="72.4" y="68.8">Pin6</text>
<text x="214.7" y="68.8">Pin19</text>
<text x="214.7" y="66.3">Pin20</text>
<text x="72.4" y="76.4">Pin9</text>
<text x="72.4" y="73.9">Pin8</text>
<text x="214.7" y="76.4">Pin16</text>
<text x="214.7" y="73.9">Pin17</text>
<text x="71.4" y="79">Pin10</text>
<text x="71.4" y="81.5">Pin11</text>
<text x="214.7" y="81.5">Pin14</text>
<text x="214.7" y="79">Pin15</text>
<text x="71.4" y="84.1">Pin12</text>
<text x="71.4" y="89.1">Pin24</text>
<text x="214.7" y="89.1">Pin41</text>
<text x="214.7" y="84.1">Pin13</text>
<text x="71.4" y="91.7">Pin25</text>
<text x="71.4" y="94.2">Pin26</text>
<text x="214.7" y="94.2">Pin39</text>
<text x="214.7" y="91.7">Pin40</text>
<text x="71.4" y="101.8">Pin29</text>
<text x="71.4" y="99.3">Pin28</text>
<text x="71.4" y="96.8">Pin27</text>
<text x="214.7" y="96.8">Pin38</text>
<text x="214.7" y="99.3">Pin37</text>
<text x="71.4" y="104.4">Pin30</text>
<text x="71.4" y="106.9">Pin31</text>
<text x="214.7" y="106.9">Pin34</text>
<text x="214.7" y="104.4">Pin35</text>
<text x="256.6" y="118.4">ETHERNET_TX+</text>
<text x="256.6" y="115.8">ETHERNET_TX-</text>
<text x="256.6" y="126">ETHERNET_RX-</text>
<text x="256.6" y="120.9">ETHERNET_RX+</text>
<text x="256.6" y="128.5">ETHERNET_LED</text>
</g>
<g font-size="1.8">
<text x="179.7" y="114.9">ETHERNET_RX-</text>
<text x="231.3" y="117.5">ETHERNET_TX+</text>
<text x="231.7" y="114.9">ETHERNET_TX-</text>
<text x="179.7" y="122.5">ETHERNET_TX-</text>
<text x="179.7" y="120">ETHERNET_TX+</text>
<text x="179.7" y="125.1">ETHERNET_LED</text>
<text x="231.1" y="120">ETHERNET_RX+</text>
<text x="231.5" y="125.1">ETHERNET_RX-</text>
<text x="179.7" y="127.6">ETHERNET_RX+</text>
<text x="231.1" y="127.6">ETHERNET_LED</text>
</g>
<g font-size="1.4" fill="#840000">
<text x="156.4" y="50.9">(3.6v to 5.5v)</text>
<text x="156.3" y="56">(250mA max)</text>
</g>
</svg>
